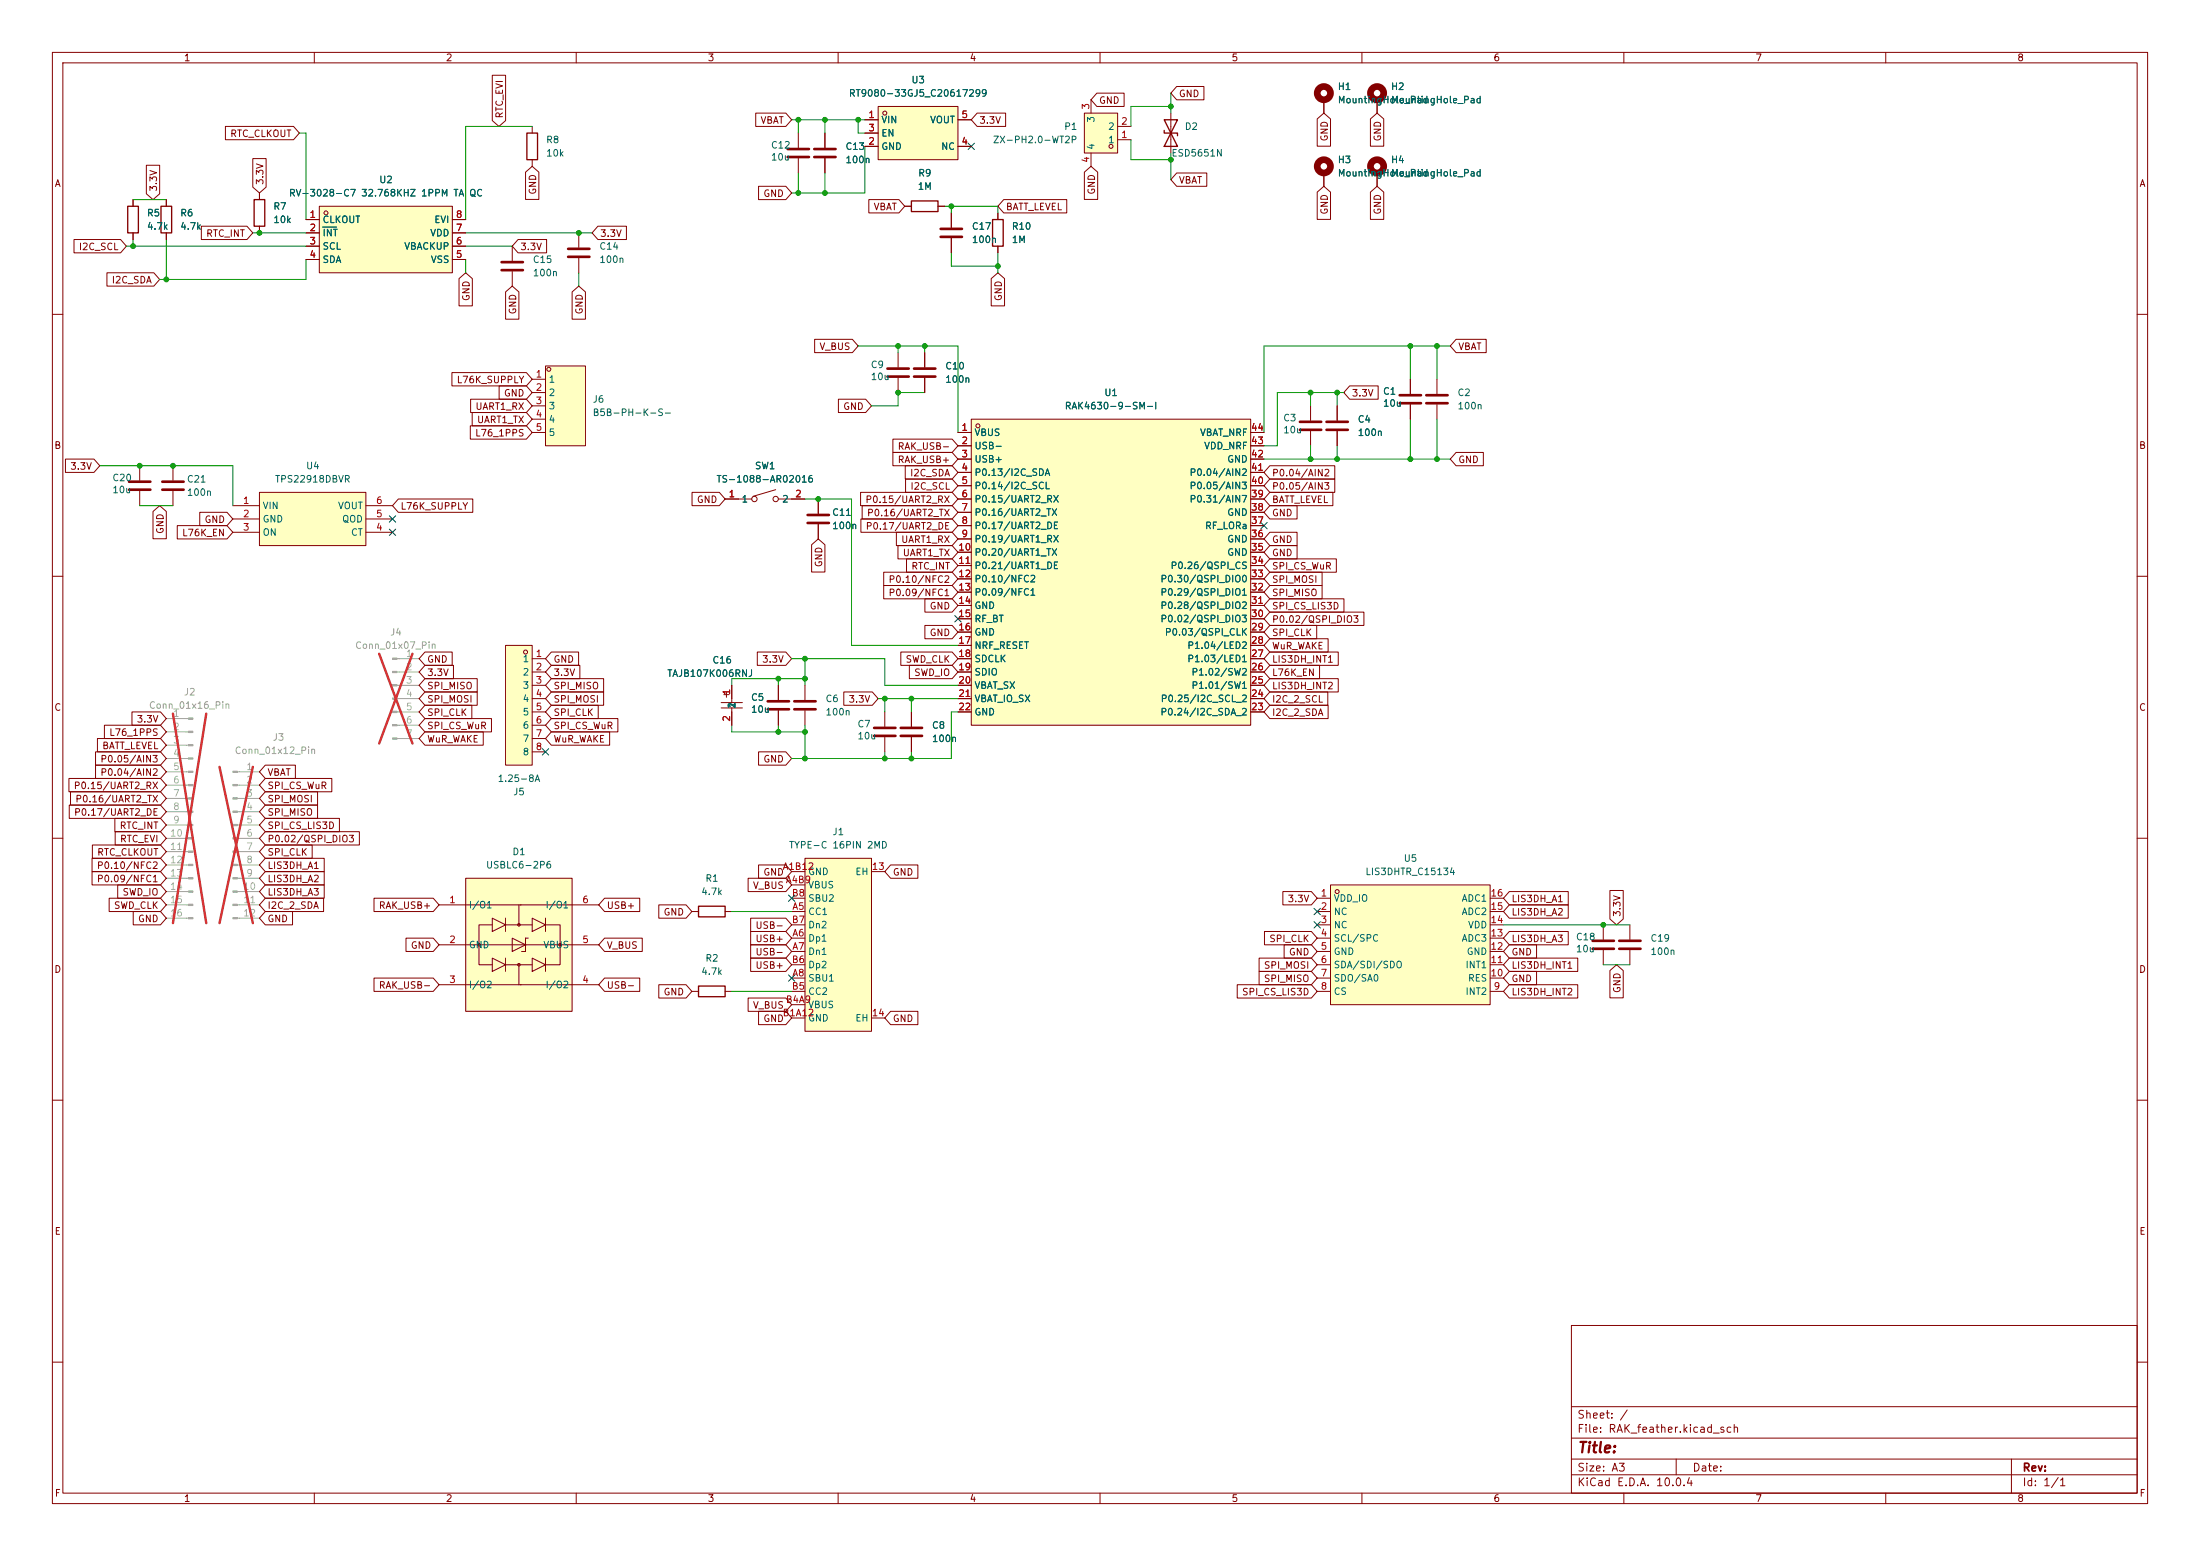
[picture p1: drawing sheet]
<svg xmlns="http://www.w3.org/2000/svg" width="420mm" height="297mm" viewBox="0 0 420 297" stroke-linecap="round" stroke-linejoin="round" font-family="sans-serif">
<g fill="none" stroke="#840000" stroke-width=".19">
<path d="M10 10h400v277h-400zM12 12h396v273h-396zM60 10v2M110 10v2M160 10v2M210 10v2M252.7 19.1v2.5M260 10v2M310 10v2M360 10v2M10 60h2M408 60h2"/>
<path d="M10 110h2M408 110h2M10 160h2M408 160h2M10 210h2M408 210h2M300 253h108v32h-108zM10 260h2M300 278.5h108M300 274.5h108M300 268.5h108M320 278.5v3"/>
<path d="M384 278.5v6.5M408 260h2M60 285v2M110 285v2M160 285v2M210 285v2M260 285v2M300 281.5h108M310 285v2M360 285v2"/>
</g>
<circle cx="252.7" cy="17.8" r="1.27" fill="none" stroke="#840000" stroke-width="1.3"/>
<path d="M167.6 20.3h15.3v10.2h-15.3z" fill="#ffffc2"/>
<g fill="none" stroke="#840000" stroke-width=".19">
<path d="M262.9 19.1v2.5M152.4 25.4v2.8M152.4 30.2v2.8M165.1 22.9h2.5M165.1 27.9h2.5M165.1 25.4h2.5M167.6 20.3h15.3v10.2h-15.3zM182.9 22.9h2.5M182.9 27.9h2.5"/>
<circle cx="168.9" cy="21.6" r=".38"/>
</g>
<path d="M150.4 28.4h4M150.4 30h4" fill="none" stroke="#840000" stroke-width=".51"/>
<circle cx="262.9" cy="17.8" r="1.27" fill="none" stroke="#840000" stroke-width="1.3"/>
<path d="M207 21.6h6.4v7.6h-6.4z" fill="#ffffc2"/>
<g fill="none" stroke="#840000" stroke-width=".19">
<path d="M208.3 19.1v2.5M31.7 38.1v1.3M172.7 39.4h1.3M179.1 39.4h1.2M207 21.6h6.4v7.6h-6.4zM208.3 29.2v2.6M213.4 26.7h2.5M213.4 24.1h2.5M31.7 44.5v1.2M110.5 44.5v2.7M110.5 49.3v2.8M274.3 72.4v2.8"/>
<path d="M274.3 77.2v2.8M132.1 174h1.2M138.4 174h1.3"/>
<circle cx="212.1" cy="27.9" r=".38"/>
</g>
<g fill="#a1a1a1" stroke="#a1a1a1" stroke-width=".19">
<path d="M44.4 147.2h.9v.2h-.9z"/>
<path d="M44.4 149.7h.9v.3h-.9z"/>
<path d="M44.4 152.3h.9v.2h-.9z"/>
<path d="M44.4 154.8h.9v.3h-.9z"/>
<path d="M44.4 157.4h.9v.2h-.9z"/>
<path d="M44.4 159.9h.9v.2h-.9z"/>
<path d="M44.4 162.4h.9v.3h-.9z"/>
<path d="M44.4 165h.9v.2h-.9z"/>
<path d="M44.4 167.5h.9v.3h-.9z"/>
<path d="M44.4 170.1h.9v.2h-.9z"/>
<path d="M44.4 172.6h.9v.2h-.9z"/>
<path d="M44.4 175.1h.9v.3h-.9z"/>
</g>
<path d="M45.3 147.3h4.2M45.3 149.9h4.2M45.3 152.4h4.2M45.3 154.9h4.2M45.3 157.5h4.2M45.3 160h4.2M45.3 162.6h4.2M45.3 165.1h4.2M45.3 167.6h4.2M45.3 170.2h4.2M45.3 172.7h4.2M45.3 175.3h4.2" fill="none" stroke="#a1a1a1" stroke-width=".19"/>
<path d="M41.9 146.4l6.4 29.8M48.3 146.4l-6.4 29.8" fill="none" stroke="#e12e31" stroke-width=".46"/>
<path d="M30.7 39.4h2.1v5.1h-2.1zM174 38.4h5.1v2h-5.1zM133.3 173h5.1v2h-5.1z" fill="none" stroke="#840000" stroke-width=".25"/>
<path d="M108.5 47.5h4M108.5 49h4M272.3 75.4h4.1M272.3 77h4.1" fill="none" stroke="#840000" stroke-width=".51"/>
<path d="M96.5 123.2h5.1v22.9h-5.1z" fill="#ffffc2"/>
<g fill="none" stroke="#840000" stroke-width=".19">
<path d="M25.4 38.1v1.3M25.4 44.5v1.2M96.5 123.2h5.1v22.9h-5.1zM101.6 125.7h2.5M101.6 128.3h2.5M101.6 130.8h2.5M101.6 133.4h2.5M101.6 135.9h2.5M101.6 138.4h2.5M101.6 141h2.5M101.6 143.5h2.5M132.1 189.2h1.2"/>
<path d="M138.4 189.2h1.3"/>
<circle cx="100.3" cy="124.5" r=".38"/>
</g>
<path d="M24.4 39.4h2v5.1h-2zM133.3 188.2h5.1v2h-5.1z" fill="none" stroke="#840000" stroke-width=".25"/>
<g fill="#a1a1a1" stroke="#a1a1a1" stroke-width=".19">
<path d="M74.9 125.6h.9v.3h-.9z"/>
<path d="M74.9 128.1h.9v.3h-.9z"/>
<path d="M74.9 130.7h.9v.2h-.9z"/>
<path d="M74.9 133.2h.9v.3h-.9z"/>
<path d="M74.9 135.8h.9v.2h-.9z"/>
<path d="M74.9 138.3h.9v.3h-.9z"/>
<path d="M74.9 140.8h.9v.3h-.9z"/>
</g>
<path d="M75.8 125.7h4.2M75.8 128.3h4.2M75.8 130.8h4.2M75.8 133.4h4.2M75.8 135.9h4.2M75.8 138.4h4.2M75.8 141h4.2" fill="none" stroke="#a1a1a1" stroke-width=".19"/>
<path d="M72.4 124.8l6.3 17.1M78.7 124.8l-6.3 17.1" fill="none" stroke="#e12e31" stroke-width=".46"/>
<g fill="#ffffc2">
<path d="M88.9 167.6h20.3v25.4h-20.3z"/>
<path d="M94 175.3l2.5 1.2-2.5 1.3z"/>
<path d="M94 182.9l2.5 1.3-2.5 1.2z"/>
<path d="M97.8 179.1l2.5 1.2-2.5 1.3z"/>
<path d="M101.6 175.3l2.5 1.2-2.5 1.3z"/>
<path d="M101.6 182.9l2.5 1.3-2.5 1.2z"/>
</g>
<g fill="none" stroke="#840000" stroke-width=".19">
<path d="M101.6 24.1v1.3M101.6 30.5v1.3M157.5 25.4v2.8M157.5 30.2v2.8M171.4 67.3v2.8M171.4 72.1v2.8M176.5 67.3v2.8M176.5 72.1v2.8M255.3 77.5v2.8M269.2 72.4v2.8M269.2 77.2v2.8M26.7 88.9v2.8"/>
<path d="M26.7 93.7v2.8M255.3 82.3v2.8M137.7 135.1h4M137.7 134.1h4M138.2 132.6h1M138.7 132.1v1M139.7 130.8v3.3M139.7 135.1v3.3M148.6 130.8v2.8M148.6 135.6v2.8M83.8 172.7h30.5M88.9 167.6h20.3v25.4h-20.3z"/>
<path d="M94 176.5h-2.6v7.7h2.6M94 175.3l2.5 1.2-2.5 1.3zM96.5 175.3v2.5M96.5 176.5h5.1M97.8 179.1l2.5 1.2-2.5 1.3zM99.1 176.5h.1M99.1 172.7v3.8M99.3 172.7h.1M100.8 179.1h-.5v2.5h-.7M101.6 175.3l2.5 1.2-2.5 1.3zM104.1 176.5h2.8v7.7h-3M104.1 175.3v2.5"/>
<path d="M83.8 180.3h30.5M83.8 188h30.5M94 182.9l2.5 1.3-2.5 1.2zM96.5 182.9v2.5M96.5 184.2h5.1M99.1 184.2v3.8M99.3 188h.1M101.6 182.9l2.5 1.3-2.5 1.2zM104.1 182.9v2.5"/>
<circle cx="99.1" cy="176.5" r=".25"/>
<circle cx="91.4" cy="180.3" r=".25"/>
<circle cx="99.1" cy="184.1" r=".25"/>
<circle cx="106.9" cy="180.3" r=".25"/>
</g>
<g fill="none" stroke="#840000" stroke-width=".51">
<path d="M155.4 28.4h4.1M155.4 30h4.1M169.4 70.4h4.1M169.4 71.9h4.1M174.5 70.4h4.1M174.5 71.9h4.1M267.2 75.4h4.1M267.2 77h4.1M24.6 91.9h4.1M24.6 93.5h4.1M253.2 80.5h4.1M253.2 82h4.1"/>
<path d="M146.6 133.9h4M146.6 135.4h4"/>
</g>
<path d="M100.6 25.4h2v5.1h-2z" fill="none" stroke="#840000" stroke-width=".25"/>
<path d="M49.5 94h20.3v10.1h-20.3z" fill="#ffffc2"/>
<path d="M44.4 96.5h5.1M44.4 99.1h5.1M49.5 94h20.3v10.1h-20.3zM69.8 96.5h5.1M69.8 99.1h5.1M44.4 101.6h5.1M69.8 101.6h5.1" fill="none" stroke="#840000" stroke-width=".19"/>
<path d="M185.4 80h53.4v58.4h-53.4z" fill="#ffffc2"/>
<g fill="none" stroke="#840000" stroke-width=".19">
<path d="M182.9 82.6h2.5M182.9 85.1h2.5M182.9 87.6h2.5M182.9 90.2h2.5M182.9 92.7h2.5M182.9 95.3h2.5M182.9 97.8h2.5M185.4 80h53.4v58.4h-53.4zM238.8 82.6h2.5M238.8 85.1h2.5M238.8 87.6h2.5M238.8 90.2h2.5"/>
<path d="M238.8 92.7h2.5M238.8 95.3h2.5M238.8 97.8h2.5M182.9 100.3h2.5M182.9 102.9h2.5M182.9 105.4h2.5M182.9 108h2.5M182.9 110.5h2.5M182.9 113h2.5M182.9 115.6h2.5M182.9 118.1h2.5M238.8 100.3h2.5"/>
<path d="M238.8 102.9h2.5M238.8 105.4h2.5M238.8 108h2.5M238.8 110.5h2.5M238.8 113h2.5M238.8 115.6h2.5M238.8 118.1h2.5M182.9 120.7h2.5M182.9 123.2h2.5M182.9 125.7h2.5M182.9 128.3h2.5M182.9 130.8h2.5"/>
<path d="M182.9 133.4h2.5M182.9 135.9h2.5M238.8 120.7h2.5M238.8 123.2h2.5M238.8 125.7h2.5M238.8 128.3h2.5M238.8 130.8h2.5M238.8 133.4h2.5M238.8 135.9h2.5"/>
<circle cx="186.7" cy="81.3" r=".38"/>
</g>
<path d="M104.1 69.9h7.7v15.2h-7.7z" fill="#ffffc2"/>
<g fill="none" stroke="#840000" stroke-width=".19">
<path d="M97.8 47v2.8M97.8 51.8v2.8M101.6 72.4h2.5M101.6 74.9h2.5M101.6 77.5h2.5M104.1 69.9h7.7v15.2h-7.7zM101.6 80h2.5M101.6 82.6h2.5"/>
<circle cx="104.8" cy="70.5" r=".38"/>
</g>
<path d="M95.8 50h4M95.8 51.6h4" fill="none" stroke="#840000" stroke-width=".51"/>
<path d="M153.7 163.8h12.7v33.1h-12.7z" fill="#ffffc2"/>
<g fill="none" stroke="#840000" stroke-width=".19">
<path d="M49.5 36.8v1.3M49.5 43.2v1.3M250.2 77.5v2.8M33 88.9v2.8M33 93.7v2.8M138.4 95.3h5.1M148.1 93.5l-4.3 1.2M148.6 95.3h5.1M156.2 95.3v2.7M250.2 82.3v2.8M156.2 100.1v2.8M151.1 166.4h2.6"/>
<path d="M151.1 168.9h2.6M151.1 174h2.6M151.1 179.1h2.6M151.1 176.5h2.6M151.1 171.5h2.6M153.7 163.8h12.7v33.1h-12.7zM166.4 166.4h2.5M151.1 194.3h2.6M151.1 181.6h2.6M151.1 186.7h2.6M151.1 191.8h2.6M151.1 189.2h2.6"/>
<path d="M151.1 184.2h2.6M166.4 194.3h2.5"/>
<circle cx="144" cy="95.3" r=".51"/>
<circle cx="148.1" cy="95.3" r=".51"/>
</g>
<path d="M31 93.5h4.1M31 91.9h4.1M154.2 99.8h4M154.2 98.3h4M248.2 80.5h4M248.2 82h4" fill="none" stroke="#840000" stroke-width=".51"/>
<path d="M48.5 38.1h2v5.1h-2z" fill="none" stroke="#840000" stroke-width=".25"/>
<path d="M254 168.9h30.5v22.9h-30.5z" fill="#ffffc2"/>
<g fill="none" stroke="#840000" stroke-width=".19">
<path d="M251.5 171.5h2.5M251.5 174h2.5M251.5 176.5h2.5M251.5 179.1h2.5M254 168.9h30.5v22.9h-30.5zM284.5 171.5h2.5M284.5 174h2.5M284.5 176.5h2.5M284.5 179.1h2.5M251.5 181.6h2.5M251.5 184.2h2.5M251.5 186.7h2.5"/>
<path d="M251.5 189.2h2.5M284.5 181.6h2.5M284.5 184.2h2.5M284.5 186.7h2.5M284.5 189.2h2.5"/>
<circle cx="255.3" cy="170.2" r=".38"/>
</g>
<path d="M61 39.4h25.4v12.7h-25.4z" fill="#ffffc2"/>
<g fill="none" stroke="#840000" stroke-width=".19">
<path d="M94 14.4h2.5v8.6l-1.3 1.1-1.2-1.1zM209.4 17.8h5.2v2.5h-5.2l-1.1-1.2zM224.6 16.5h5.2v2.6h-5.2l-1.1-1.3zM252.7 19.1v2.5M262.9 19.1v2.5M25.4 38.1v1.3M27.9 31.5h2.6v5.5l-1.3 1.1-1.3-1.1zM31.7 38.1v1.3M43 24.1h13l1.1 1.3-1.1 1.3h-13zM48.3 30.3h2.5v5.4l-1.3 1.1-1.2-1.1zM49.5 36.8v1.3M61 39.4h25.4v12.7h-25.4z"/>
<path d="M100.3 32.9l1.3-1.1 1.3 1.1v5.2h-2.6zM144.3 21.6h5.7l1.1 1.3-1.1 1.2h-5.7zM144.8 35.6h5.2l1.1 1.2-1.1 1.3h-5.2zM157.5 25.4v2.8M157.5 30.2v2.8M165.1 22.9h2.5M165.1 27.9h2.5M165.1 25.4h2.5M165.9 38.1h5.7l1.1 1.3-1.1 1.2h-5.7zM172.7 39.4h1.3M179.1 39.4h1.2M182.9 22.9h2.5"/>
<path d="M182.9 27.9h2.5M186.5 21.6h5.5v2.5h-5.5l-1.1-1.2zM191.6 38.1h12v2.5h-12l-1.1-1.2zM207 32.9l1.3-1.1 1.3 1.1v5.2h-2.6zM223.5 21.6v7.6M224.6 33h5.8v2.6h-5.8l-1.1-1.3zM251.5 36.7l1.2-1.1 1.3 1.1v5.2h-2.5zM251.5 22.7l1.2-1.1 1.3 1.1v5.2h-2.5zM252.7 33v2.6M261.6 22.7l1.3-1.1 1.3 1.1v5.2h-2.6zM261.6 36.7l1.3-1.1 1.3 1.1v5.2h-2.6zM262.9 33v2.6"/>
<path d="M14.1 45.7h8.9l1.1 1.3-1.1 1.3h-8.9zM20.4 52.1h9l1.1 1.2-1.1 1.3h-9zM25.4 44.5v1.2M31.7 44.5v1.2M38.4 43.2h8.7l1.2 1.3-1.2 1.2h-8.7zM49.5 43.2v1.3M58.4 41.9h2.6M58.4 44.5h2.6M58.4 47h2.6M58.4 49.5h2.6M86.4 41.9h2.5M86.4 44.5h2.5"/>
<path d="M86.4 47h2.5M86.4 49.5h2.5M87.6 53.2l1.3-1.1 1.3 1.1v5.2h-2.6zM96.5 55.7l1.3-1.1 1.3 1.1v5.2h-2.6zM98.9 45.7h5.4v2.6h-5.4l-1.1-1.3zM109.2 55.7l1.3-1.1 1.3 1.1v5.2h-2.6zM114.1 43.2h5.5v2.5h-5.5l-1.1-1.2zM181.6 40.6v2.8M181.6 45.5v2.8M189.2 53.2l1.3-1.1 1.3 1.1v5.2h-2.6zM190.5 40.6v1.3M190.5 47v1.3"/>
<path d="M86.3 71.1h14.2l1.1 1.3-1.1 1.3h-14.2zM89.8 76.2h10.7l1.1 1.3-1.1 1.2h-10.7zM90.1 78.7h10.4l1.1 1.3-1.1 1.3h-10.4zM95.3 73.7h5.2l1.1 1.2-1.1 1.3h-5.2zM155.5 64.8h7.2l1.1 1.2-1.1 1.3h-7.2zM160.1 76.2h5.2l1.1 1.3-1.1 1.2h-5.2zM176.5 67.3v2.8M176.5 72.1v2.8M255.3 77.5v2.8M257.7 73.7h5.4v2.5h-5.4l-1.2-1.3zM269.2 72.4v2.8M269.2 77.2v2.8"/>
<path d="M278 64.8h5.7v2.5h-5.7l-1.1-1.3zM12.5 87.6h5.4l1.1 1.3-1.1 1.3h-5.4zM29.2 97.6l1.3-1.1 1.3 1.1v5.2h-2.6zM38.1 97.8h5.2l1.1 1.3-1.1 1.2h-5.2zM76 95.2h14.3v2.6h-14.3l-1.1-1.3zM89.8 81.3h10.7l1.1 1.3-1.1 1.2h-10.7zM132.1 94h5.2l1.1 1.3-1.1 1.2h-5.2zM138.4 95.3h2.6M151.1 95.3h2.6M156.2 95.3v2.7M164.3 94h17.5l1.1 1.3-1.1 1.2h-17.5zM164.3 99.1h17.5l1.1 1.2-1.1 1.3h-17.5z"/>
<path d="M164.6 96.5h17.2l1.1 1.3-1.1 1.3h-17.2zM170.5 83.8h11.3l1.1 1.3-1.1 1.3h-11.3zM170.5 86.4h11.3l1.1 1.2-1.1 1.3h-11.3zM172.8 88.9h9l1.1 1.3-1.1 1.2h-9zM172.9 91.4h8.9l1.1 1.3-1.1 1.3h-8.9zM182.9 95.3h2.5M182.9 82.6h2.5M182.9 85.1h2.5M182.9 87.6h2.5M182.9 90.2h2.5M182.9 92.7h2.5M182.9 97.8h2.5"/>
<path d="M238.8 95.3h2.5M238.8 82.6h2.5M238.8 85.1h2.5M238.8 87.6h2.5M238.8 90.2h2.5M238.8 92.7h2.5M238.8 97.8h2.5M242.4 91.4h12.4v2.6h-12.4l-1.1-1.3zM242.4 88.9h12.4v2.5h-12.4l-1.1-1.2zM242.4 94h12v2.5h-12l-1.1-1.2zM242.4 96.5h5.2v2.6h-5.2l-1.1-1.3zM255.3 82.3v2.8"/>
<path d="M278 86.4h5.2v2.5h-5.2l-1.1-1.3zM33.8 100.3h9.5l1.1 1.3-1.1 1.3h-9.5zM154.9 104l1.3-1.1 1.3 1.1v5.2h-2.6zM156.2 100.1v2.8M168.7 109.2h13.1l1.1 1.3-1.1 1.3h-13.1zM168.7 111.8h13.1l1.1 1.2-1.1 1.3h-13.1zM171.1 101.6h10.7l1.1 1.3-1.1 1.2h-10.7zM171.4 104.1h10.4l1.1 1.3-1.1 1.3h-10.4zM173.1 106.7h8.7l1.1 1.3-1.1 1.2h-8.7zM176.6 114.3h5.2l1.1 1.3-1.1 1.2h-5.2zM176.6 119.4h5.2l1.1 1.3-1.1 1.2h-5.2zM182.9 100.3h2.5"/>
<path d="M182.9 102.9h2.5M182.9 105.4h2.5M182.9 108h2.5M182.9 110.5h2.5M182.9 113h2.5M182.9 115.6h2.5M182.9 118.1h2.5M238.8 100.3h2.5M238.8 102.9h2.5M238.8 105.4h2.5M238.8 108h2.5M238.8 110.5h2.5"/>
<path d="M238.8 113h2.5M238.8 115.6h2.5M238.8 118.1h2.5M242.4 106.7h12.7v2.5h-12.7l-1.1-1.2zM242.4 109.2h10v2.6h-10l-1.1-1.3zM242.4 114.3h14.2v2.5h-14.2l-1.1-1.2zM242.4 111.8h10v2.5h-10l-1.1-1.3zM242.4 119.4h9v2.5h-9l-1.1-1.2zM242.4 104.1h5.2v2.6h-5.2l-1.1-1.3zM242.4 101.6h5.2v2.5h-5.2l-1.1-1.2zM242.4 116.8h18v2.6h-18l-1.1-1.3zM19.9 138.4h10.7l1.1 1.3-1.1 1.3h-10.7z"/>
<path d="M25.2 135.9h5.4l1.1 1.3-1.1 1.2h-5.4zM81.1 134.6h9v2.6h-9l-1.1-1.3zM81.1 137.2h12.7v2.5h-12.7l-1.1-1.3zM81.1 132.1h10v2.5h-10l-1.1-1.2zM81.1 129.5h10v2.6h-10l-1.1-1.3zM81.1 127h5.5v2.5h-5.5l-1.1-1.2zM81.1 124.5h5.2v2.5h-5.2l-1.1-1.3zM81.1 139.7h11.2v2.5h-11.2l-1.1-1.2zM105.3 129.5h9.9v2.6h-9.9l-1.2-1.3zM105.3 127h5.4v2.5h-5.4l-1.2-1.2zM105.3 124.5h5.2v2.5h-5.2l-1.2-1.3zM105.3 137.2h12.7v2.5h-12.7l-1.2-1.3z"/>
<path d="M105.3 134.6h8.9v2.6h-8.9l-1.2-1.3zM105.3 132.1h9.9v2.5h-9.9l-1.2-1.2zM105.3 139.7h11.1v2.5h-11.1l-1.2-1.2zM139.7 130.8v2.6M139.7 135.9v2.5M144.6 124.5h5.4l1.1 1.2-1.1 1.3h-5.4zM148.6 130.8v2.8M148.6 135.6v2.8M153.7 130.8v2.8M153.7 135.6v2.8M161.1 132.1h5.4l1.1 1.3-1.1 1.2h-5.4zM168.9 135.9v2.8"/>
<path d="M172 124.5h9.8l1.1 1.2-1.1 1.3h-9.8zM173.6 127h8.2l1.1 1.3-1.1 1.2h-8.2zM174 135.9v2.8M182.9 120.7h2.5M182.9 123.2h2.5M182.9 125.7h2.5M182.9 128.3h2.5M182.9 130.8h2.5M182.9 133.4h2.5M182.9 135.9h2.5M238.8 120.7h2.5M238.8 123.2h2.5"/>
<path d="M238.8 125.7h2.5M238.8 128.3h2.5M238.8 130.8h2.5M238.8 133.4h2.5M238.8 135.9h2.5M242.4 121.9h11.1v2.6h-11.1l-1.1-1.3zM242.4 134.6h11.1v2.6h-11.1l-1.1-1.3zM242.4 129.5h13.1v2.6h-13.1l-1.1-1.3zM242.4 127h9.5v2.5h-9.5l-1.1-1.2zM242.4 124.5h13.1v2.5h-13.1l-1.1-1.3zM242.4 132.1h11.1v2.5h-11.1l-1.1-1.2zM13.2 148.6h17.4l1.1 1.3-1.1 1.2h-17.4z"/>
<path d="M13.2 153.7h17.4l1.1 1.2-1.1 1.3h-17.4zM13.5 151.1h17.1l1.1 1.3-1.1 1.3h-17.1zM18.2 146h12.4l1.1 1.3-1.1 1.3h-12.4zM18.2 143.5h12.4l1.1 1.3-1.1 1.3h-12.4zM18.6 141h12l1.1 1.2-1.1 1.3h-12zM21.9 156.2h8.7l1.1 1.3-1.1 1.3h-8.7zM22 158.7h8.6l1.1 1.3-1.1 1.3h-8.6zM50.6 153.7h10v2.5h-10l-1.1-1.3zM50.6 156.2h14.2v2.6h-14.2l-1.1-1.3zM50.6 158.7h18v2.6h-18l-1.1-1.3zM50.6 148.6h12.7v2.5h-12.7l-1.1-1.2zM50.6 146h5.8v2.6h-5.8l-1.1-1.3z"/>
<path d="M50.6 151.1h10v2.6h-10l-1.1-1.3zM144.8 143.5h5.2l1.1 1.3-1.1 1.3h-5.2zM168.9 140.7v2.8M174 140.7v2.8M17.6 163.8h13l1.1 1.3-1.1 1.3h-13zM17.6 166.4h13l1.1 1.2-1.1 1.3h-13zM17.6 161.3h13l1.1 1.3-1.1 1.2h-13zM20.8 171.4h9.8l1.1 1.3-1.1 1.3h-9.8zM22.5 168.9h8.1l1.1 1.3-1.1 1.3h-8.1zM25.4 174h5.2l1.1 1.3-1.1 1.2h-5.2zM50.6 166.4h11.3v2.5h-11.3l-1.1-1.3zM50.6 163.8h11.3v2.6h-11.3l-1.1-1.3z"/>
<path d="M50.6 168.9h11.3v2.6h-11.3l-1.1-1.3zM50.6 161.3h9v2.5h-9l-1.1-1.2zM50.6 174h5.2v2.5h-5.2l-1.1-1.2zM50.6 171.4h11.2v2.6h-11.2l-1.1-1.3zM71.4 171.4h11.3l1.1 1.3-1.1 1.3h-11.3zM77.5 179.1h5.2l1.1 1.2-1.1 1.3h-5.2zM115.4 171.4h6.7v2.6h-6.7l-1.1-1.3zM115.4 179.1h7.2v2.5h-7.2l-1.1-1.3zM125.8 172.7h5.2l1.1 1.3-1.1 1.3h-5.2zM142.8 167.6h7.2l1.1 1.3-1.1 1.3h-7.2zM143.3 175.3h6.7l1.1 1.2-1.1 1.3h-6.7zM143.3 177.8h6.7l1.1 1.3-1.1 1.2h-6.7z"/>
<path d="M144.8 165.1h5.2l1.1 1.3-1.1 1.2h-5.2zM170 165.1h5.2v2.5h-5.2l-1.1-1.2zM241.4 177.8h8.9l1.2 1.3-1.2 1.2h-8.9zM244.9 170.2h5.4l1.2 1.3-1.2 1.2h-5.4zM288.1 172.7h11.3v2.6h-11.3l-1.1-1.3zM288.1 177.8h11.3v2.5h-11.3l-1.1-1.2zM288.1 170.2h11.3v2.5h-11.3l-1.1-1.2zM306.1 176.5v2.8M307.3 170h2.6v5.4l-1.3 1.1-1.3-1.1zM311.1 176.5v2.8M71.4 186.7h11.3l1.1 1.3-1.1 1.2h-11.3zM115.4 186.7h6.7v2.5h-6.7l-1.1-1.2z"/>
<path d="M125.8 188h5.2l1.1 1.2-1.1 1.3h-5.2zM142.8 190.5h7.2l1.1 1.3-1.1 1.2h-7.2zM143.3 180.3h6.7l1.1 1.3-1.1 1.3h-6.7zM143.3 182.9h6.7l1.1 1.3-1.1 1.2h-6.7zM144.8 193h5.2l1.1 1.3-1.1 1.3h-5.2zM170 193h5.2v2.6h-5.2l-1.1-1.3zM236.2 188h14.1l1.2 1.2-1.2 1.3h-14.1zM240.4 185.4h9.9l1.2 1.3-1.2 1.3h-9.9zM240.4 182.9h9.9l1.2 1.3-1.2 1.2h-9.9zM245.1 180.3h5.2l1.2 1.3-1.2 1.3h-5.2zM288.1 188h13.1v2.5h-13.1l-1.1-1.3zM288.1 182.9h13.1v2.5h-13.1l-1.1-1.2z"/>
<path d="M288.1 180.3h5.2v2.6h-5.2l-1.1-1.3zM288.1 185.4h5.2v2.6h-5.2l-1.1-1.3zM306.1 181.4v2.8M307.3 185.3l1.3-1.1 1.3 1.1v5.2h-2.6zM311.1 181.4v2.8"/>
<circle cx="62.2" cy="40.6" r=".38"/>
</g>
<path d="M61.6 43.3h2.6" fill="none" stroke="#006464" stroke-width=".19"/>
<path d="M179.6 43.7h4M179.6 45.2h4M151.6 133.9h4.1M151.6 135.4h4.1M166.9 138.9h4M172 138.9h4M166.9 140.5h4M172 140.5h4M304 179.6h4.1M309.1 179.6h4.1M304 181.1h4.1M309.1 181.1h4.1" fill="none" stroke="#840000" stroke-width=".51"/>
<path d="M222.2 22.9h2.6l-2.6 5h2.6zM222.2 24.9v.5h2.6v.5M189.5 41.9h2v5.1h-2z" fill="none" stroke="#840000" stroke-width=".25"/>
<g fill="none" stroke="#840000" stroke-width="1.3">
<circle cx="252.7" cy="31.7" r="1.27"/>
<circle cx="262.9" cy="31.7" r="1.27"/>
</g>
<g fill="#a1a1a1" stroke="#a1a1a1" stroke-width=".19">
<path d="M36 137h.8v.3h-.8z"/>
<path d="M36 139.6h.8v.2h-.8z"/>
<path d="M36 142.1h.8v.3h-.8z"/>
<path d="M36 144.7h.8v.2h-.8z"/>
<path d="M36 147.2h.8v.2h-.8z"/>
<path d="M36 149.7h.8v.3h-.8z"/>
<path d="M36 152.3h.8v.2h-.8z"/>
<path d="M36 154.8h.8v.3h-.8z"/>
<path d="M36 157.4h.8v.2h-.8z"/>
<path d="M36 159.9h.8v.2h-.8z"/>
<path d="M36 162.4h.8v.3h-.8z"/>
<path d="M36 165h.8v.2h-.8z"/>
<path d="M36 167.5h.8v.3h-.8z"/>
<path d="M36 170.1h.8v.2h-.8z"/>
<path d="M36 172.6h.8v.2h-.8z"/>
<path d="M36 175.1h.8v.3h-.8z"/>
</g>
<g fill="none" stroke="#a1a1a1" stroke-width=".19">
<path d="M31.7 137.2h4.3M31.7 139.7h4.3M31.7 142.2h4.3M31.7 144.8h4.3M31.7 147.3h4.3M31.7 149.9h4.3M31.7 152.4h4.3M31.7 154.9h4.3M31.7 157.5h4.3M31.7 160h4.3M31.7 162.6h4.3M31.7 165.1h4.3"/>
<path d="M31.7 167.6h4.3M31.7 170.2h4.3M31.7 172.7h4.3M31.7 175.3h4.3"/>
</g>
<path d="M33 136.2l6.4 40M39.4 136.2l-6.4 40" fill="none" stroke="#e12e31" stroke-width=".46"/>
<g fill="none" stroke="#009600" stroke-width=".19">
<path d="M223.5 17.8v3.8M25.4 38.1h6.3M57.1 25.4h1.3v16.5M101.6 24.1h-12.7v17.8M151.1 22.9h14M152.4 22.9v2.5M152.4 33v3.8M157.5 22.9v2.5M157.5 33v3.8M163.8 22.9v2.5h1.3M165.1 27.9v8.9h-14M180.3 39.4h10.2v1.2"/>
<path d="M181.6 39.4v1.2M215.9 26.7v3.8h7.6M223.5 20.3h-7.6v3.8M223.5 29.2v5.1M24.1 47h34.3M25.4 45.7v1.3M31.7 45.7v7.6M48.3 44.5h10.1M58.4 49.5v3.8h-27.9M88.9 47h8.9M88.9 44.5h24.1M88.9 49.5v2.6"/>
<path d="M110.5 52.1v2.5M181.6 48.3v2.5h8.9M190.5 48.3v3.8M163.8 66h19.1v16.6M171.4 66v1.3M176.5 74.9h-5.1v2.6h-5M176.5 66v1.3M250.2 74.9v2.6M255.3 74.9v2.6M256.5 74.9h-12.7v10.2h-2.5M269.2 66v6.4M274.3 66v6.4"/>
<path d="M276.9 66h-35.6v16.6M19 88.9h25.4v7.6M26.7 96.5h6.3M153.7 95.3h8.9v27.9h20.3M241.3 87.6h35.6M250.2 85.1v2.5M255.3 85.1v2.5M269.2 80v7.6M274.3 80v7.6M139.7 138.4v1.3h14M148.6 129.5v1.3M148.6 138.4v1.3"/>
<path d="M151.1 125.7h17.8v5.1h14M153.7 125.7v5.1M153.7 138.4v6.4M153.7 129.5h-14v1.3M167.6 133.4h15.3M168.9 133.4v2.5M174 133.4v2.5M182.9 135.9h-1.3v8.9h-30.5M168.9 143.5v1.3M174 143.5v1.3M139.7 174h11.4M287 176.5h24.1"/>
<path d="M139.7 189.2h11.4M306.1 184.2h5"/>
</g>
<g fill="none" stroke="#000084" stroke-width=".19">
<path d="M184.8 27.3l1.2 1.2M186 27.3l-1.2 1.2M74.3 98.5l1.2 1.2M75.5 98.5l-1.2 1.2M240.7 99.7l1.2 1.2M241.9 99.7l-1.2 1.2M74.3 101l1.2 1.2M75.5 101l-1.2 1.2M182.3 117.5l1.2 1.2M183.5 117.5l-1.2 1.2M103.5 142.9l1.2 1.2M104.7 142.9l-1.2 1.2"/>
<path d="M150.5 170.8l1.2 1.3M151.7 170.8l-1.2 1.3M250.9 173.4l1.2 1.2M250.9 175.9l1.2 1.2M252.1 173.4l-1.2 1.2M252.1 175.9l-1.2 1.2M150.5 186.1l1.2 1.2M151.7 186.1l-1.2 1.2"/>
</g>
<g fill="#009600" stroke="#009600" stroke-width=".19">
<circle cx="163.8" cy="22.9" r=".46"/>
<circle cx="157.5" cy="36.8" r=".46"/>
<circle cx="156.2" cy="95.3" r=".46"/>
<circle cx="152.4" cy="22.9" r=".46"/>
<circle cx="49.5" cy="44.5" r=".46"/>
<circle cx="31.7" cy="53.3" r=".46"/>
<circle cx="25.4" cy="47" r=".46"/>
<circle cx="26.7" cy="88.9" r=".46"/>
<circle cx="33" cy="88.9" r=".46"/>
<circle cx="168.9" cy="144.8" r=".46"/>
<circle cx="153.7" cy="144.8" r=".46"/>
<circle cx="157.5" cy="22.9" r=".46"/>
<circle cx="110.5" cy="44.5" r=".46"/>
<circle cx="152.4" cy="36.8" r=".46"/>
<circle cx="174" cy="133.4" r=".46"/>
<circle cx="168.9" cy="133.4" r=".46"/>
<circle cx="174" cy="144.8" r=".46"/>
<circle cx="171.4" cy="66" r=".46"/>
<circle cx="171.4" cy="74.9" r=".46"/>
<circle cx="181.6" cy="39.4" r=".46"/>
<circle cx="176.5" cy="66" r=".46"/>
<circle cx="190.5" cy="50.8" r=".46"/>
<circle cx="223.5" cy="30.5" r=".46"/>
<circle cx="223.5" cy="20.3" r=".46"/>
<circle cx="250.2" cy="74.9" r=".46"/>
<circle cx="255.3" cy="74.9" r=".46"/>
<circle cx="250.2" cy="87.6" r=".46"/>
<circle cx="255.3" cy="87.6" r=".46"/>
<circle cx="269.2" cy="87.6" r=".46"/>
<circle cx="274.3" cy="66" r=".46"/>
<circle cx="269.2" cy="66" r=".46"/>
<circle cx="274.3" cy="87.6" r=".46"/>
<circle cx="153.7" cy="129.5" r=".46"/>
<circle cx="153.7" cy="125.7" r=".46"/>
<circle cx="148.6" cy="139.7" r=".46"/>
<circle cx="153.7" cy="139.7" r=".46"/>
<circle cx="148.6" cy="129.5" r=".46"/>
<circle cx="306.1" cy="176.5" r=".46"/>
</g>
<text font-size="2" fill="#840000" x="301" y="277.8">Title:</text>
<g font-size="1.5" fill="#840000">
<text x="301" y="273.8">File: RAK_feather.kicad_sch</text>
<text x="301" y="271.1">Sheet: /</text>
<text x="301" y="281.2">Size: A3</text>
<text x="323" y="281.2">Date:</text>
<text x="386" y="281.2">Rev:</text>
<text x="301" y="284">KiCad E.D.A. 10.0.4</text>
<text x="386" y="284">Id: 1/1</text>
</g>
<g font-size="1.3" fill="#840000">
<text x="35" y="12">1</text>
<text x="85" y="12">2</text>
<text x="135" y="12">3</text>
<text x="185" y="12">4</text>
<text x="235" y="12">5</text>
<text x="285" y="12">6</text>
<text x="335" y="12">7</text>
<text x="385" y="12">8</text>
<text x="96.3" y="22.7" transform="rotate(-90 96.3 22.7)">RTC_EVI</text>
<text x="145.1" y="23.9">VBAT</text>
<text x="186.8" y="23.9">3.3V</text>
<text x="209.7" y="20.1">GND</text>
<text x="224.9" y="18.8">GND</text>
<text x="43.8" y="26.5">RTC_CLKOUT</text>
<text x="253.8" y="27.1" transform="rotate(-90 253.8 27.1)">GND</text>
<text x="264" y="27.1" transform="rotate(-90 264 27.1)">GND</text>
<text x="10.3" y="36">A</text>
<text x="50.6" y="35.4" transform="rotate(-90 50.6 35.4)">3.3V</text>
<text x="224.9" y="35.4">VBAT</text>
<text x="408.3" y="36">A</text>
<text x="30.3" y="36.7" transform="rotate(-90 30.3 36.7)">3.3V</text>
<text x="102.7" y="37.3" transform="rotate(-90 102.7 37.3)">GND</text>
<text x="145.6" y="37.9">GND</text>
<text x="166.7" y="40.4">VBAT</text>
<text x="191.9" y="40.4">BATT_LEVEL</text>
<text x="209.3" y="37.3" transform="rotate(-90 209.3 37.3)">GND</text>
<text x="253.8" y="41.1" transform="rotate(-90 253.8 41.1)">GND</text>
<text x="264" y="41.1" transform="rotate(-90 264 41.1)">GND</text>
<text x="39.2" y="45.5">RTC_INT</text>
<text x="114.5" y="45.5">3.3V</text>
<text x="14.9" y="48.1">I2C_SCL</text>
<text x="99.2" y="48.1">3.3V</text>
<text x="21.2" y="54.4">I2C_SDA</text>
<text x="90" y="57.6" transform="rotate(-90 90 57.6)">GND</text>
<text x="191.6" y="57.6" transform="rotate(-90 191.6 57.6)">GND</text>
<text x="98.9" y="60.1" transform="rotate(-90 98.9 60.1)">GND</text>
<text x="111.6" y="60.1" transform="rotate(-90 111.6 60.1)">GND</text>
<text x="156.3" y="67.1">V_BUS</text>
<text x="278.3" y="67.1">VBAT</text>
<text x="87.1" y="73.5">L76K_SUPPLY</text>
<text x="96.1" y="76">GND</text>
<text x="258" y="76">3.3V</text>
<text x="90.6" y="83.6">L76_1PPS</text>
<text x="90.7" y="78.5">UART1_RX</text>
<text x="91" y="81.1">UART1_TX</text>
<text x="160.9" y="78.5">GND</text>
<text x="10.3" y="86">B</text>
<text x="13.3" y="90">3.3V</text>
<text x="171.3" y="86.2">RAK_USB-</text>
<text x="171.3" y="88.7">RAK_USB+</text>
<text x="278.3" y="88.7">GND</text>
<text x="408.2" y="86">B</text>
<text x="173.6" y="91.2">I2C_SDA</text>
<text x="173.7" y="93.8">I2C_SCL</text>
<text x="242.7" y="93.8">P0.05/AIN3</text>
<text x="242.7" y="91.2">P0.04/AIN2</text>
<text x="38.9" y="100.1">GND</text>
<text x="76.4" y="97.6">L76K_SUPPLY</text>
<text x="132.9" y="96.3">GND</text>
<text x="165.1" y="96.3">P0.15/UART2_RX</text>
<text x="165.2" y="101.4">P0.17/UART2_DE</text>
<text x="165.4" y="98.9">P0.16/UART2_TX</text>
<text x="242.7" y="96.3">BATT_LEVEL</text>
<text x="242.7" y="98.9">GND</text>
<text x="31.5" y="102" transform="rotate(-90 31.5 102)">GND</text>
<text x="34.7" y="102.7">L76K_EN</text>
<text x="171.9" y="103.9">UART1_RX</text>
<text x="172.2" y="106.5">UART1_TX</text>
<text x="242.7" y="106.5">GND</text>
<text x="242.7" y="103.9">GND</text>
<text x="157.3" y="108.4" transform="rotate(-90 157.3 108.4)">GND</text>
<text x="169.5" y="111.6">P0.10/NFC2</text>
<text x="173.9" y="109">RTC_INT</text>
<text x="242.7" y="109">SPI_CS_WuR</text>
<text x="242.7" y="111.6">SPI_MOSI</text>
<text x="169.5" y="114.1">P0.09/NFC1</text>
<text x="177.4" y="116.6">GND</text>
<text x="242.7" y="116.6">SPI_CS_LIS3D</text>
<text x="242.7" y="114.1">SPI_MISO</text>
<text x="242.7" y="119.2">P0.02/QSPI_DIO3</text>
<text x="177.4" y="121.7">GND</text>
<text x="242.7" y="124.3">WuR_WAKE</text>
<text x="242.7" y="121.7">SPI_CLK</text>
<text x="81.4" y="131.9">SPI_MISO</text>
<text x="81.4" y="129.3">3.3V</text>
<text x="81.4" y="126.8">GND</text>
<text x="105.6" y="131.9">SPI_MISO</text>
<text x="105.6" y="129.3">3.3V</text>
<text x="105.6" y="126.8">GND</text>
<text x="145.4" y="126.8">3.3V</text>
<text x="172.8" y="126.8">SWD_CLK</text>
<text x="174.4" y="129.3">SWD_IO</text>
<text x="242.7" y="131.9">LIS3DH_INT2</text>
<text x="242.7" y="129.3">L76K_EN</text>
<text x="242.7" y="126.8">LIS3DH_INT1</text>
<text x="10.3" y="136">C</text>
<text x="81.4" y="137">SPI_CLK</text>
<text x="81.4" y="134.4">SPI_MOSI</text>
<text x="105.6" y="137">SPI_CLK</text>
<text x="105.6" y="134.4">SPI_MOSI</text>
<text x="161.9" y="134.4">3.3V</text>
<text x="242.7" y="137">I2C_2_SDA</text>
<text x="242.7" y="134.4">I2C_2_SCL</text>
<text x="408.2" y="136">C</text>
<text x="19.4" y="143.3">BATT_LEVEL</text>
<text x="20.7" y="140.8">L76_1PPS</text>
<text x="26" y="138.2">3.3V</text>
<text x="81.4" y="139.5">SPI_CS_WuR</text>
<text x="81.4" y="142">WuR_WAKE</text>
<text x="105.6" y="139.5">SPI_CS_WuR</text>
<text x="105.6" y="142">WuR_WAKE</text>
<text x="19.1" y="148.4">P0.04/AIN2</text>
<text x="19.1" y="145.8">P0.05/AIN3</text>
<text x="51" y="148.4">VBAT</text>
<text x="145.6" y="145.8">GND</text>
<text x="14" y="150.9">P0.15/UART2_RX</text>
<text x="14.3" y="153.5">P0.16/UART2_TX</text>
<text x="51" y="150.9">SPI_CS_WuR</text>
<text x="51" y="153.5">SPI_MOSI</text>
<text x="14" y="156">P0.17/UART2_DE</text>
<text x="22.7" y="158.5">RTC_INT</text>
<text x="22.8" y="161.1">RTC_EVI</text>
<text x="51" y="156">SPI_MISO</text>
<text x="51" y="158.5">SPI_CS_LIS3D</text>
<text x="51" y="161.1">P0.02/QSPI_DIO3</text>
<text x="18.4" y="166.2">P0.10/NFC2</text>
<text x="18.4" y="163.6">RTC_CLKOUT</text>
<text x="51" y="166.2">LIS3DH_A1</text>
<text x="51" y="163.6">SPI_CLK</text>
<text x="145.6" y="167.4">GND</text>
<text x="170.3" y="167.4">GND</text>
<text x="18.4" y="168.7">P0.09/NFC1</text>
<text x="21.7" y="173.8">SWD_CLK</text>
<text x="23.3" y="171.2">SWD_IO</text>
<text x="51" y="168.7">LIS3DH_A2</text>
<text x="51" y="171.2">LIS3DH_A3</text>
<text x="51" y="173.8">I2C_2_SDA</text>
<text x="72.2" y="173.8">RAK_USB+</text>
<text x="115.7" y="173.8">USB+</text>
<text x="143.6" y="170">V_BUS</text>
<text x="245.7" y="172.5">3.3V</text>
<text x="288.4" y="172.5">LIS3DH_A1</text>
<text x="26.2" y="176.3">GND</text>
<text x="51" y="176.3">GND</text>
<text x="126.6" y="175.1">GND</text>
<text x="144.1" y="177.6">USB-</text>
<text x="288.4" y="175.1">LIS3DH_A2</text>
<text x="309.7" y="175.1" transform="rotate(-90 309.7 175.1)">3.3V</text>
<text x="10.3" y="186">D</text>
<text x="78.3" y="181.4">GND</text>
<text x="115.7" y="181.4">V_BUS</text>
<text x="144.1" y="182.7">USB-</text>
<text x="144.1" y="180.1">USB+</text>
<text x="144.1" y="185.2">USB+</text>
<text x="241.2" y="185.2">SPI_MOSI</text>
<text x="242.2" y="180.1">SPI_CLK</text>
<text x="246" y="182.7">GND</text>
<text x="288.4" y="185.2">LIS3DH_INT1</text>
<text x="288.4" y="182.7">GND</text>
<text x="288.4" y="180.1">LIS3DH_A3</text>
<text x="408.2" y="186">D</text>
<text x="72.2" y="189">RAK_USB-</text>
<text x="115.7" y="189">USB-</text>
<text x="126.6" y="190.3">GND</text>
<text x="237" y="190.3">SPI_CS_LIS3D</text>
<text x="241.2" y="187.8">SPI_MISO</text>
<text x="288.4" y="190.3">LIS3DH_INT2</text>
<text x="288.4" y="187.8">GND</text>
<text x="309.7" y="189.7" transform="rotate(-90 309.7 189.7)">GND</text>
<text x="143.6" y="192.8">V_BUS</text>
<text x="145.6" y="195.4">GND</text>
<text x="170.3" y="195.4">GND</text>
<text x="10.3" y="236">E</text>
<text x="408.3" y="236">E</text>
<text x="10.3" y="286">F</text>
<text x="35" y="287">1</text>
<text x="85" y="287">2</text>
<text x="135" y="287">3</text>
<text x="185" y="287">4</text>
<text x="235" y="287">5</text>
<text x="285" y="287">6</text>
<text x="335" y="287">7</text>
<text x="385" y="287">8</text>
<text x="408.3" y="286">F</text>
</g>
<g font-size="1.3" fill="#006464">
<text x="173.9" y="16.2">U3</text>
<text x="255.3" y="17.5">H1</text>
<text x="265.4" y="17.5">H2</text>
<text x="161.9" y="18.8">RT9080-33GJ5_C20617299</text>
<text x="168.1" y="23.8">VIN</text>
<text x="177.5" y="23.8">VOUT</text>
<text x="209.3" y="23.5" transform="rotate(-90 209.3 23.5)">3</text>
<text x="255.3" y="20">MountingHole_Pad</text>
<text x="265.4" y="20">MountingHole_Pad</text>
<text x="104.1" y="27.6">R8</text>
<text x="147.1" y="28.7">C12</text>
<text x="161.3" y="28.9">C13</text>
<text x="168.1" y="28.9">GND</text>
<text x="168.1" y="26.4">EN</text>
<text x="179.6" y="28.9">NC</text>
<text x="189.4" y="27.6">ZX-PH2.0-WT2P</text>
<text x="203" y="25.1">P1</text>
<text x="209.3" y="28.7" transform="rotate(-90 209.3 28.7)">4</text>
<text x="211.4" y="27.6">1</text>
<text x="211.4" y="25.1">2</text>
<text x="226.1" y="25.1">D2</text>
<text x="72.3" y="35.3">U2</text>
<text x="104.1" y="30.2">10k</text>
<text x="147.1" y="30.9">10u</text>
<text x="161.3" y="31.5">100n</text>
<text x="175.2" y="34">R9</text>
<text x="223.5" y="30.2">ESD5651N</text>
<text x="255.3" y="31.5">H3</text>
<text x="255.3" y="34">MountingHole_Pad</text>
<text x="265.4" y="31.5">H4</text>
<text x="265.4" y="34">MountingHole_Pad</text>
<text x="27.9" y="41.6">R5</text>
<text x="34.3" y="41.6">R6</text>
<text x="52.1" y="40.3">R7</text>
<text x="55.1" y="37.8">RV-3028-C7 32.768KHZ 1PPM TA</text>
<text x="89.5" y="37.8">QC</text>
<text x="175.1" y="36.5">1M</text>
<text x="27.9" y="44.2">4.7k</text>
<text x="34.3" y="44.2">4.7k</text>
<text x="52.1" y="42.9">10k</text>
<text x="61.5" y="42.9">CLKOUT</text>
<text x="61.5" y="45.4">INT</text>
<text x="61.5" y="48">SCL</text>
<text x="77.1" y="48">VBACKUP</text>
<text x="82" y="45.4">VDD</text>
<text x="82.8" y="42.9">EVI</text>
<text x="114.3" y="48">C14</text>
<text x="185.4" y="46.7">100n</text>
<text x="185.4" y="44.2">C17</text>
<text x="193" y="46.7">1M</text>
<text x="193" y="44.2">R10</text>
<text x="61.5" y="50.5">SDA</text>
<text x="82.1" y="50.5">VSS</text>
<text x="101.6" y="53">100n</text>
<text x="101.6" y="50.5">C15</text>
<text x="114.3" y="50.5">100n</text>
<text x="166.1" y="70.6">C9</text>
<text x="180.3" y="70.8">C10</text>
<text x="104.6" y="73.4">1</text>
<text x="104.6" y="75.9">2</text>
<text x="113" y="77.2">J6</text>
<text x="166.1" y="72.9">10u</text>
<text x="180.3" y="73.4">100n</text>
<text x="210.7" y="75.9">U1</text>
<text x="263.9" y="75.6">C1</text>
<text x="263.9" y="77.9">10u</text>
<text x="278.1" y="75.9">C2</text>
<text x="104.6" y="78.4">3</text>
<text x="104.6" y="81">4</text>
<text x="104.6" y="83.5">5</text>
<text x="113" y="79.7">B5B-PH-K-S-</text>
<text x="185.9" y="83.5">VBUS</text>
<text x="203.2" y="78.4">RAK4630-9-SM-I</text>
<text x="229" y="83.5">VBAT_NRF</text>
<text x="244.9" y="80.7">C3</text>
<text x="244.9" y="83">10u</text>
<text x="259.1" y="81">C4</text>
<text x="259.1" y="83.5">100n</text>
<text x="278.1" y="78.4">100n</text>
<text x="58.3" y="89.9">U4</text>
<text x="144" y="89.9">SW1</text>
<text x="185.9" y="86.1">USB-</text>
<text x="185.9" y="88.6">USB+</text>
<text x="229.8" y="86.1">VDD_NRF</text>
<text x="234.2" y="88.6">GND</text>
<text x="21.3" y="92.2">C20</text>
<text x="21.3" y="94.4">10u</text>
<text x="35.6" y="95">100n</text>
<text x="35.6" y="92.4">C21</text>
<text x="52.4" y="92.4">TPS22918DBVR</text>
<text x="136.7" y="92.4">TS-1088-AR02016</text>
<text x="185.9" y="91.1">P0.13/I2C_SDA</text>
<text x="185.9" y="93.7">P0.14/I2C_SCL</text>
<text x="227" y="93.7">P0.05/AIN3</text>
<text x="227" y="91.1">P0.04/AIN2</text>
<text x="50" y="97.5">VIN</text>
<text x="50" y="100">GND</text>
<text x="64.4" y="97.5">VOUT</text>
<text x="65.2" y="100">QOD</text>
<text x="141.5" y="96.2">1</text>
<text x="149.2" y="96.2">2</text>
<text x="158.8" y="101.3">100n</text>
<text x="158.8" y="98.8">C11</text>
<text x="185.9" y="96.2">P0.15/UART2_RX</text>
<text x="185.9" y="98.8">P0.16/UART2_TX</text>
<text x="185.9" y="101.3">P0.17/UART2_DE</text>
<text x="227" y="96.2">P0.31/AIN7</text>
<text x="229.9" y="101.3">RF_LORa</text>
<text x="234.2" y="98.8">GND</text>
<text x="50" y="102.6">ON</text>
<text x="66.9" y="102.6">CT</text>
<text x="185.9" y="103.8">P0.19/UART1_RX</text>
<text x="185.9" y="106.4">P0.20/UART1_TX</text>
<text x="234.2" y="106.4">GND</text>
<text x="234.2" y="103.8">GND</text>
<text x="185.9" y="108.9">P0.21/UART1_DE</text>
<text x="185.9" y="111.5">P0.10/NFC2</text>
<text x="221.4" y="111.5">P0.30/QSPI_DIO0</text>
<text x="223.4" y="108.9">P0.26/QSPI_CS</text>
<text x="185.9" y="114">P0.09/NFC1</text>
<text x="185.9" y="116.5">GND</text>
<text x="185.9" y="119.1">RF_BT</text>
<text x="221.4" y="119.1">P0.02/QSPI_DIO3</text>
<text x="221.4" y="116.5">P0.28/QSPI_DIO2</text>
<text x="221.4" y="114">P0.29/QSPI_DIO1</text>
<text x="185.9" y="121.6">GND</text>
<text x="185.9" y="124.2">NRF_RESET</text>
<text x="222.3" y="121.6">P0.03/QSPI_CLK</text>
<text x="226.6" y="124.2">P1.04/LED2</text>
<text x="99.7" y="126.7">1</text>
<text x="99.7" y="129.2">2</text>
<text x="99.7" y="131.8">3</text>
<text x="127.3" y="129.5">TAJB107K006RNJ</text>
<text x="135.9" y="127">C16</text>
<text x="185.9" y="126.7">SDCLK</text>
<text x="185.9" y="129.2">SDIO</text>
<text x="185.9" y="131.8">VBAT_SX</text>
<text x="226.6" y="126.7">P1.03/LED1</text>
<text x="227.3" y="131.8">P1.01/SW1</text>
<text x="227.3" y="129.2">P1.02/SW2</text>
<text x="99.7" y="134.3">4</text>
<text x="99.7" y="136.9">5</text>
<text x="140.7" y="135.4" transform="rotate(-90 140.7 135.4)">2</text>
<text x="140.7" y="135.3" transform="rotate(-90 140.7 135.3)">1</text>
<text x="143.3" y="134.1">C5</text>
<text x="143.3" y="136.4">10u</text>
<text x="157.5" y="134.3">C6</text>
<text x="157.5" y="136.9">100n</text>
<text x="185.9" y="134.3">VBAT_IO_SX</text>
<text x="185.9" y="136.9">GND</text>
<text x="221.4" y="136.9">P0.24/I2C_SDA_2</text>
<text x="221.5" y="134.3">P0.25/I2C_SCL_2</text>
<text x="99.7" y="139.4">6</text>
<text x="99.7" y="141.9">7</text>
<text x="163.6" y="139.1">C7</text>
<text x="163.6" y="141.4">10u</text>
<text x="177.8" y="139.4">C8</text>
<text x="177.8" y="141.9">100n</text>
<text x="94.9" y="149.6">1.25-8A</text>
<text x="99.7" y="144.5">8</text>
<text x="97.9" y="152.1">J5</text>
<text x="158.8" y="159.7">J1</text>
<text x="92.7" y="166.1">USBLC6-2P6</text>
<text x="97.7" y="163.5">D1</text>
<text x="150.5" y="162.3">TYPE-C 16PIN 2MD</text>
<text x="154.2" y="167.3">GND</text>
<text x="163.2" y="167.3">EH</text>
<text x="260.6" y="167.3">LIS3DHTR_C15134</text>
<text x="267.9" y="164.8">U5</text>
<text x="89.4" y="173.7">I/O1</text>
<text x="104" y="173.7">I/O1</text>
<text x="133.8" y="171.2">4.7k</text>
<text x="134.5" y="168.6">R1</text>
<text x="154.2" y="169.9">VBUS</text>
<text x="154.2" y="172.4">SBU2</text>
<text x="254.5" y="172.4">VDD_IO</text>
<text x="278.9" y="172.4">ADC1</text>
<text x="154.2" y="175">CC1</text>
<text x="154.2" y="177.5">Dn2</text>
<text x="254.5" y="175">NC</text>
<text x="254.5" y="177.5">NC</text>
<text x="278.9" y="175">ADC2</text>
<text x="280.1" y="177.5">VDD</text>
<text x="300.7" y="179.8">C18</text>
<text x="89.4" y="181.3">GND</text>
<text x="103.6" y="181.3">VBUS</text>
<text x="134.5" y="183.9">R2</text>
<text x="154.2" y="180">Dp1</text>
<text x="154.2" y="182.6">Dn1</text>
<text x="154.2" y="185.1">Dp2</text>
<text x="254.5" y="180">SCL/SPC</text>
<text x="254.5" y="182.6">GND</text>
<text x="254.5" y="185.1">SDA/SDI/SDO</text>
<text x="278.9" y="180">ADC3</text>
<text x="279.7" y="185.1">INT1</text>
<text x="279.9" y="182.6">GND</text>
<text x="300.7" y="182.1">10u</text>
<text x="315" y="182.6">100n</text>
<text x="315" y="180">C19</text>
<text x="89.4" y="188.9">I/O2</text>
<text x="104" y="188.9">I/O2</text>
<text x="133.8" y="186.4">4.7k</text>
<text x="154.2" y="187.7">SBU1</text>
<text x="154.2" y="190.2">CC2</text>
<text x="254.5" y="187.7">SDO/SA0</text>
<text x="254.5" y="190.2">CS</text>
<text x="279.7" y="190.2">INT2</text>
<text x="280.1" y="187.7">RES</text>
<text x="154.2" y="195.3">GND</text>
<text x="154.2" y="192.7">VBUS</text>
<text x="163.2" y="195.3">EH</text>
</g>
<g font-size="1.3" fill="#a90000">
<text x="165.7" y="22.8">1</text>
<text x="183.4" y="22.8">5</text>
<text x="208.3" y="21" transform="rotate(-90 208.3 21)">3</text>
<text x="165.7" y="27.9">2</text>
<text x="165.7" y="25.4">3</text>
<text x="183.4" y="27.9">4</text>
<text x="213.9" y="26.6">1</text>
<text x="213.9" y="24.1">2</text>
<text x="208.3" y="31.2" transform="rotate(-90 208.3 31.2)">4</text>
<text x="59" y="41.9">1</text>
<text x="86.9" y="41.9">8</text>
<text x="59" y="44.4">2</text>
<text x="59" y="47">3</text>
<text x="86.9" y="47">6</text>
<text x="86.9" y="44.4">7</text>
<text x="59" y="49.5">4</text>
<text x="86.9" y="49.5">5</text>
<text x="102.2" y="72.4">1</text>
<text x="102.2" y="74.9">2</text>
<text x="102.2" y="77.4">3</text>
<text x="102.2" y="80">4</text>
<text x="102.2" y="82.5">5</text>
<text x="183.4" y="82.5">1</text>
<text x="238.7" y="82.5">44</text>
<text x="183.4" y="85.1">2</text>
<text x="183.4" y="87.6">3</text>
<text x="238.7" y="87.6">42</text>
<text x="238.7" y="85.1">43</text>
<text x="139" y="95.2">1</text>
<text x="151.7" y="95.2">2</text>
<text x="183.4" y="90.1">4</text>
<text x="183.4" y="92.7">5</text>
<text x="183.4" y="95.2">6</text>
<text x="238.7" y="95.2">39</text>
<text x="238.7" y="92.7">40</text>
<text x="238.7" y="90.1">41</text>
<text x="46.3" y="96.5">1</text>
<text x="46.3" y="99">2</text>
<text x="46.3" y="101.6">3</text>
<text x="71.7" y="101.6">4</text>
<text x="71.7" y="99">5</text>
<text x="71.7" y="96.5">6</text>
<text x="183.4" y="97.8">7</text>
<text x="183.4" y="100.3">8</text>
<text x="238.7" y="100.3">37</text>
<text x="238.7" y="97.8">38</text>
<text x="182.8" y="105.4">10</text>
<text x="182.8" y="107.9">11</text>
<text x="183.4" y="102.8">9</text>
<text x="238.7" y="107.9">34</text>
<text x="238.7" y="105.4">35</text>
<text x="238.7" y="102.8">36</text>
<text x="182.8" y="110.5">12</text>
<text x="182.8" y="113">13</text>
<text x="238.7" y="113">32</text>
<text x="238.7" y="110.5">33</text>
<text x="182.8" y="115.5">14</text>
<text x="182.8" y="118.1">15</text>
<text x="238.7" y="118.1">30</text>
<text x="238.7" y="115.5">31</text>
<text x="102.2" y="125.7">1</text>
<text x="182.8" y="120.6">16</text>
<text x="182.8" y="123.2">17</text>
<text x="182.8" y="125.7">18</text>
<text x="238.7" y="125.7">27</text>
<text x="238.7" y="123.2">28</text>
<text x="238.7" y="120.6">29</text>
<text x="102.2" y="128.2">2</text>
<text x="102.2" y="130.8">3</text>
<text x="182.8" y="128.2">19</text>
<text x="182.8" y="130.8">20</text>
<text x="238.7" y="130.8">25</text>
<text x="238.7" y="128.2">26</text>
<text x="102.2" y="133.3">4</text>
<text x="102.2" y="135.9">5</text>
<text x="139.7" y="137.9" transform="rotate(-90 139.7 137.9)">2</text>
<text x="139.7" y="132.8" transform="rotate(-90 139.7 132.8)">1</text>
<text x="182.8" y="133.3">21</text>
<text x="182.8" y="135.9">22</text>
<text x="238.7" y="135.9">23</text>
<text x="238.7" y="133.3">24</text>
<text x="102.2" y="138.4">6</text>
<text x="102.2" y="140.9">7</text>
<text x="102.2" y="143.5">8</text>
<text x="149.3" y="166.3">A1B12</text>
<text x="166.3" y="166.3">13</text>
<text x="85.7" y="172.7">1</text>
<text x="111.1" y="172.7">6</text>
<text x="149.9" y="168.9">A4B9</text>
<text x="151.1" y="171.4">B8</text>
<text x="151.1" y="174">A5</text>
<text x="252" y="171.4">1</text>
<text x="252" y="174">2</text>
<text x="284.4" y="174">15</text>
<text x="284.4" y="171.4">16</text>
<text x="151.1" y="176.5">B7</text>
<text x="151.1" y="179">A6</text>
<text x="252" y="176.5">3</text>
<text x="252" y="179">4</text>
<text x="284.4" y="179">13</text>
<text x="284.4" y="176.5">14</text>
<text x="85.7" y="180.3">2</text>
<text x="111.1" y="180.3">5</text>
<text x="151.1" y="184.1">B6</text>
<text x="151.1" y="181.6">A7</text>
<text x="252" y="181.6">5</text>
<text x="252" y="184.1">6</text>
<text x="284.4" y="184.1">11</text>
<text x="284.4" y="181.6">12</text>
<text x="85.7" y="187.9">3</text>
<text x="111.1" y="187.9">4</text>
<text x="149.9" y="191.7">B4A9</text>
<text x="151.1" y="189.2">B5</text>
<text x="151.1" y="186.7">A8</text>
<text x="252" y="186.7">7</text>
<text x="252" y="189.2">8</text>
<text x="284.4" y="186.7">10</text>
<text x="285" y="189.2">9</text>
<text x="149.3" y="194.3">B1A12</text>
<text x="166.3" y="194.3">14</text>
</g>
<g font-size="1.3" fill="#989898">
<text x="67.7" y="124.2">Conn_01x07_Pin</text>
<text x="74.4" y="121.6">J4</text>
<text x="28.3" y="135.6">Conn_01x16_Pin</text>
<text x="35" y="133.1">J2</text>
<text x="52" y="141.7">J3</text>
<text x="44.7" y="144.2">Conn_01x12_Pin</text>
</g>
<g font-size="1.3" fill="#aaa">
<text x="77.4" y="125.7">1</text>
<text x="77.4" y="128.2">2</text>
<text x="77.4" y="130.8">3</text>
<text x="32.9" y="137.1">1</text>
<text x="77.4" y="133.3">4</text>
<text x="77.4" y="135.9">5</text>
<text x="32.9" y="139.7">2</text>
<text x="32.9" y="142.2">3</text>
<text x="77.4" y="138.4">6</text>
<text x="77.4" y="140.9">7</text>
<text x="32.9" y="144.8">4</text>
<text x="32.9" y="147.3">5</text>
<text x="32.9" y="149.8">6</text>
<text x="46.9" y="147.3">1</text>
<text x="46.9" y="149.8">2</text>
<text x="32.9" y="152.4">7</text>
<text x="32.9" y="154.9">8</text>
<text x="46.9" y="152.4">3</text>
<text x="46.9" y="154.9">4</text>
<text x="32.3" y="160">10</text>
<text x="32.9" y="157.5">9</text>
<text x="46.9" y="157.5">5</text>
<text x="46.9" y="160">6</text>
<text x="32.3" y="162.5">11</text>
<text x="32.3" y="165.1">12</text>
<text x="32.3" y="167.6">13</text>
<text x="46.9" y="162.5">7</text>
<text x="46.9" y="165.1">8</text>
<text x="46.9" y="167.6">9</text>
<text x="32.3" y="170.2">14</text>
<text x="32.3" y="172.7">15</text>
<text x="46.3" y="170.2">10</text>
<text x="46.3" y="172.7">11</text>
<text x="32.3" y="175.2">16</text>
<text x="46.3" y="175.2">12</text>
</g>
</svg>
